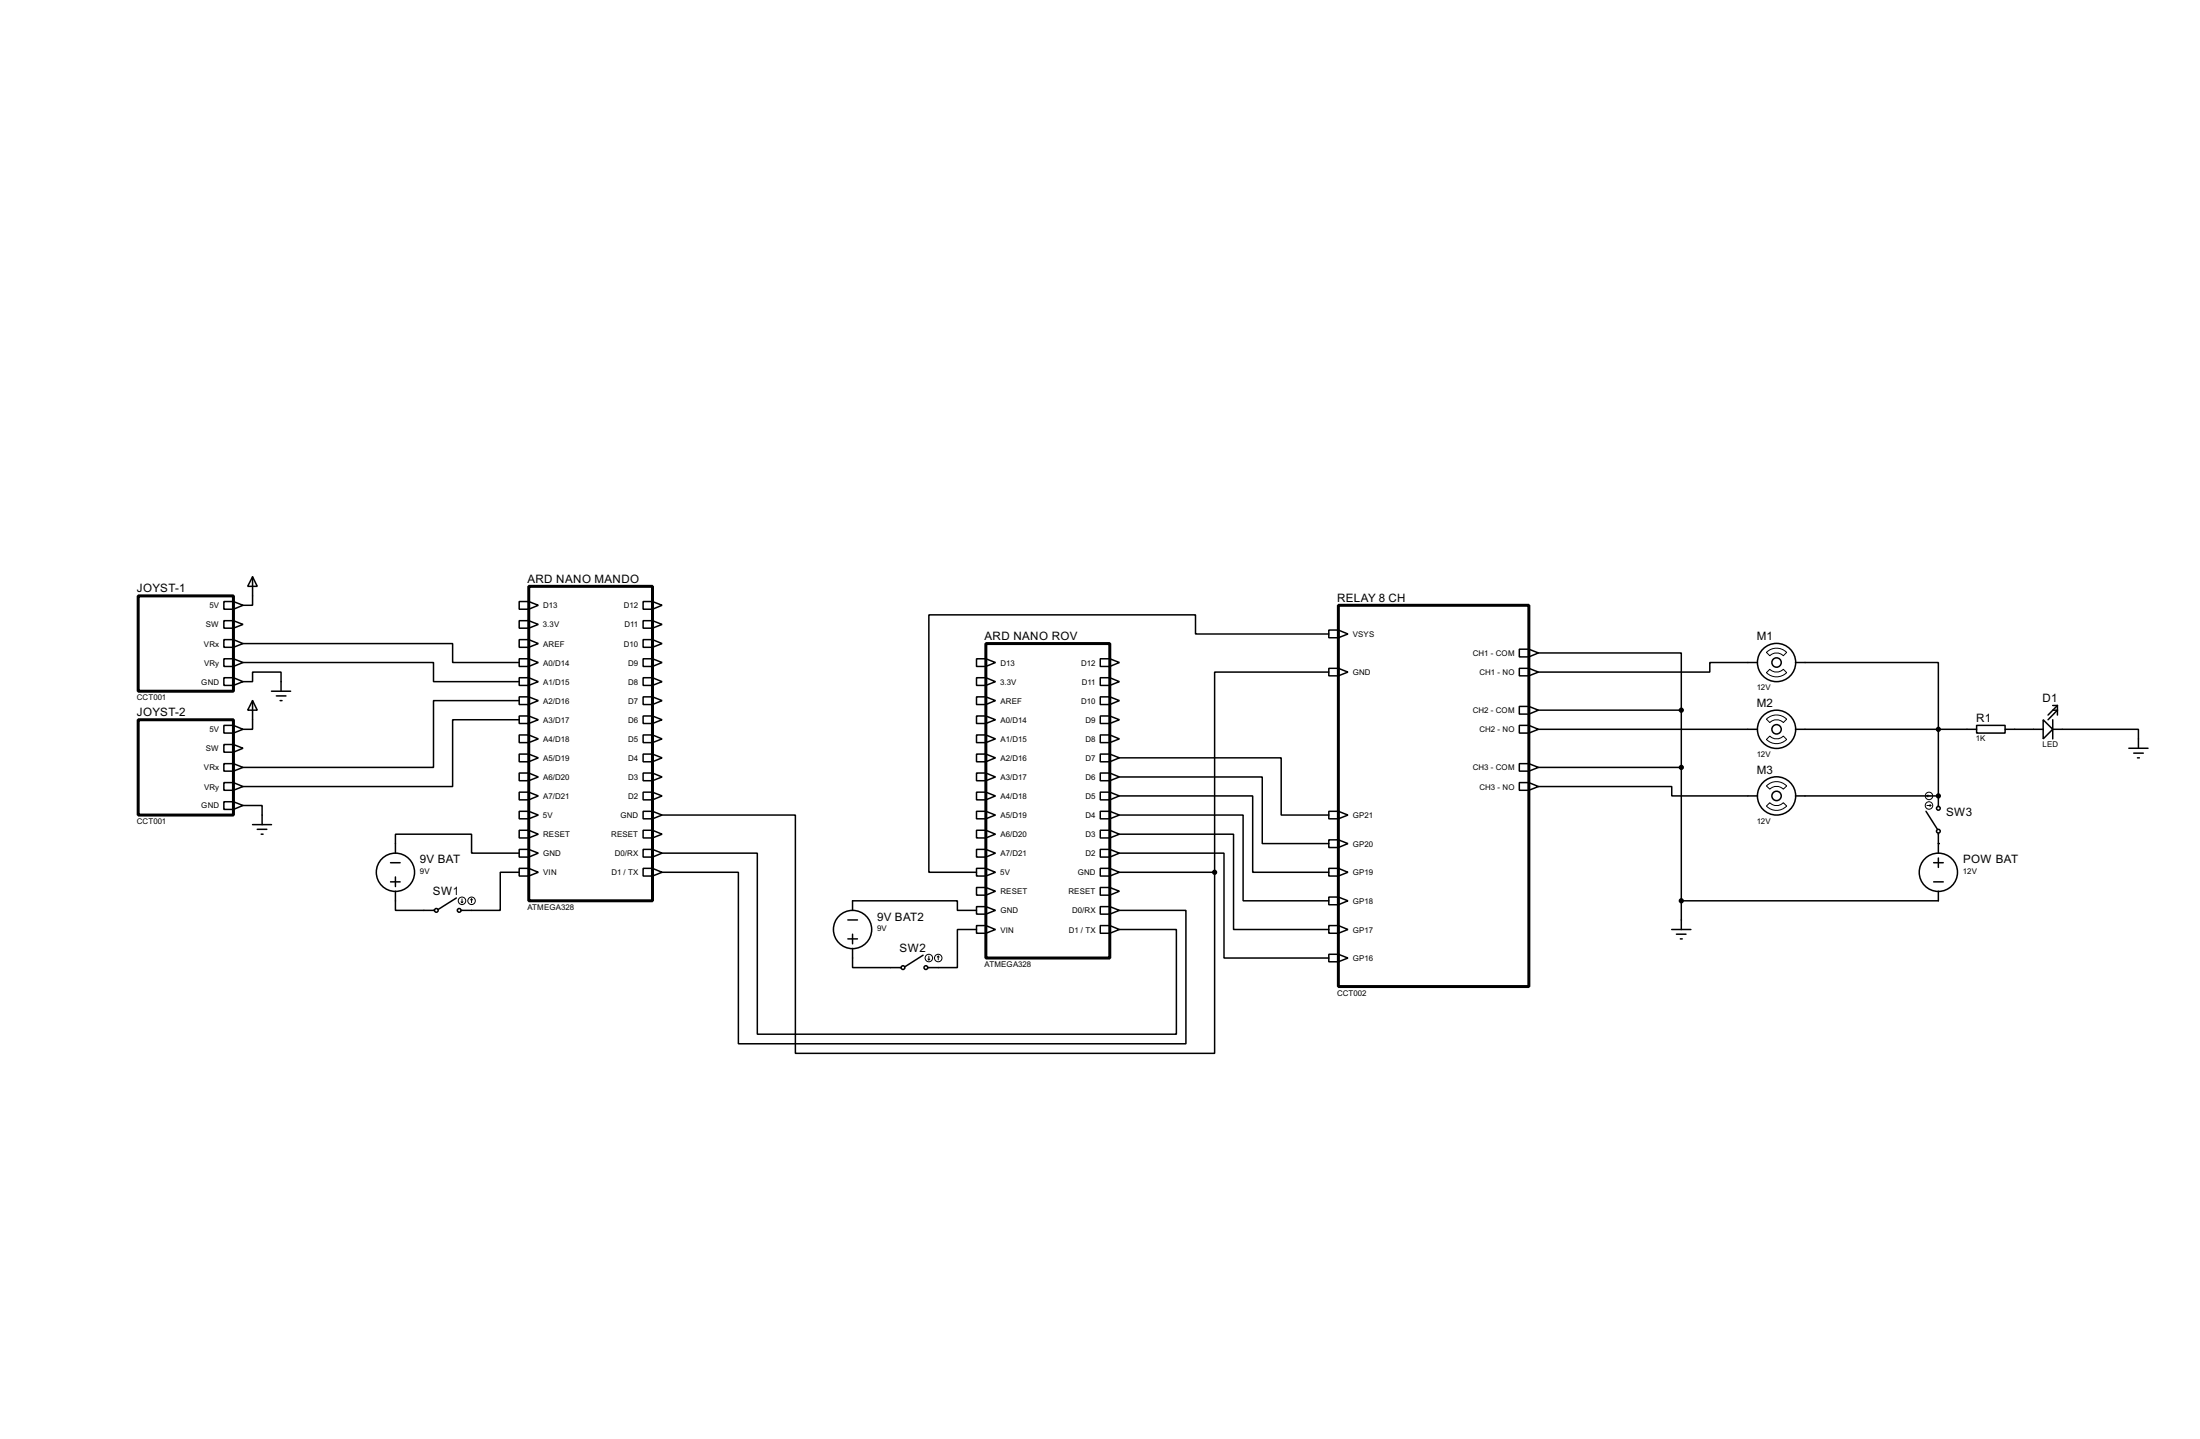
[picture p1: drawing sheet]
<svg xmlns="http://www.w3.org/2000/svg" width="587mm" height="383mm" viewBox="0 0 587 383" stroke-linecap="round" stroke-linejoin="round" font-family="sans-serif">
<g fill="none" stroke="#000" stroke-width=".4">
<path d="M67.4 153.7l1.2 2.6h-2.5zM67.4 153.7v7.6h-2.6M59.7 160.3h2.6l2.5 1-2.5 1.1h-2.6zM59.7 170.5h2.6l2.5 1-2.5 1h-2.6zM59.7 175.6h2.6l2.5 1-2.5 1h-2.6zM59.7 165.4h2.6l2.5 1-2.5 1h-2.6zM62.3 160.3v2.1M62.3 165.4v2M62.3 170.5v2M62.3 175.6v2M64.8 171.5h55.9v5.1h17.8M64.8 176.6h50.8v5.1h22.9"/>
<path d="M138.5 160.3h2.5l2.6 1-2.6 1.1h-2.5zM138.5 165.4h2.5l2.6 1-2.6 1h-2.5zM138.5 170.5h2.5l2.6 1-2.6 1h-2.5zM138.5 175.6h2.5l2.6 1-2.6 1h-2.5zM141 160.3v2.1M141 165.4v2M141 170.5v2M141 175.6v2M171.5 160.3h2.5l2.6 1-2.6 1.1h-2.5zM171.5 165.4h2.5l2.6 1-2.6 1h-2.5zM171.5 170.5h2.5l2.6 1-2.6 1h-2.5zM171.5 175.6h2.5l2.6 1-2.6 1h-2.5z"/>
<path d="M174 160.3v2.1M174 165.4v2M174 170.5v2M174 175.6v2M260.4 175.6h2.5l2.6 1-2.6 1h-2.5zM262.9 175.6v2M293.4 175.6h2.6l2.5 1-2.5 1h-2.6zM296 175.6v2M354.4 167.9h2.5l2.6 1.1-2.6 1h-2.5zM354.4 178.1h2.5l2.6 1-2.6 1h-2.5zM354.4 169h-35.6v-5.1h-71.1v68.6h12.7M354.4 179.1h-30.5v53.4"/>
<path d="M356.9 167.9v2.1M356.9 178.1v2M405.2 173h2.5l2.6 1-2.6 1.1h-2.5zM405.2 178.1h2.5l2.6 1-2.6 1h-2.5zM407.7 173v2.1M407.7 178.1v2M410.3 174h38.1v15.3M468.7 176.6h-12.7v2.5h-45.7M478.8 176.6h38.1v38.3M59.7 180.6h2.6l2.5 1.1-2.5 1h-2.6zM59.7 193.3h2.6l2.5 1.1-2.5 1h-2.6zM59.7 198.4h2.6l2.5 1-2.5 1.1h-2.6z"/>
<path d="M62.3 180.6v2.1M62.3 193.3v2.1M62.3 198.4v2.1M64.8 181.7h2.6v-2.6h7.6v5.1M67.4 186.7l1.2 2.6h-2.5zM67.4 186.7v7.7h-2.6M72.4 184.2h5.1M73.7 185.5h2.6M74.7 186.7h.5M138.5 180.6h2.5l2.6 1.1-2.6 1h-2.5zM138.5 190.8h2.5l2.6 1-2.6 1h-2.5zM138.5 195.9h2.5l2.6 1-2.6 1h-2.5z"/>
<path d="M138.5 185.7h2.5l2.6 1-2.6 1.1h-2.5zM138.5 186.7h-22.9v17.8h-50.8M138.5 191.8h-17.8v17.8h-55.9M141 180.6v2.1M141 185.7v2.1M141 190.8v2M141 195.9v2M171.5 180.6h2.5l2.6 1.1-2.6 1h-2.5zM171.5 185.7h2.5l2.6 1-2.6 1.1h-2.5zM171.5 190.8h2.5l2.6 1-2.6 1h-2.5zM171.5 195.9h2.5l2.6 1-2.6 1h-2.5zM174 180.6v2.1"/>
<path d="M174 185.7v2.1M174 190.8v2M174 195.9v2M260.4 180.6h2.5l2.6 1.1-2.6 1h-2.5zM260.4 185.7h2.5l2.6 1-2.6 1.1h-2.5zM260.4 190.8h2.5l2.6 1-2.6 1h-2.5zM260.4 195.9h2.5l2.6 1-2.6 1h-2.5zM262.9 180.6v2.1M262.9 185.7v2.1M262.9 190.8v2M262.9 195.9v2M293.4 180.6h2.6l2.5 1.1-2.5 1h-2.6z"/>
<path d="M293.4 185.7h2.6l2.5 1-2.5 1.1h-2.6zM293.4 190.8h2.6l2.5 1-2.5 1h-2.6zM293.4 195.9h2.6l2.5 1-2.5 1h-2.6zM296 180.6v2.1M296 185.7v2.1M296 190.8v2M296 195.9v2M405.2 188.3h2.5l2.6 1-2.6 1h-2.5zM405.2 193.3h2.5l2.6 1.1-2.6 1h-2.5zM407.7 188.3v2M407.7 193.3v2.1M410.3 189.3h38.1"/>
<path d="M410.3 194.4h58.4M448.4 189.3v58.4M478.8 194.4h48.3M527.1 193.3h7.6v2.1h-7.6zM534.7 194.4h10.2M544.9 191.8l2.5 2.6-2.5 2.5zM547.4 194.4h22.9v5M547.4 189.3h1.3l-2.5 2.5M547.4 191.8v5.1M547.4 188h1.3M548.7 188l-2.5 2.6M548.7 188v2.6"/>
<path d="M567.7 199.4h5.1M59.7 213.7h2.6l2.5 1-2.5 1h-2.6zM59.7 203.5h2.6l2.5 1-2.5 1h-2.6zM59.7 208.6h2.6l2.5 1-2.5 1h-2.6zM62.3 203.5v2M62.3 208.6v2M62.3 213.7v2M64.8 214.7h5.1v5.1M67.4 219.8h5M138.5 201h2.5l2.6 1-2.6 1h-2.5zM138.5 206h2.5l2.6 1.1-2.6 1h-2.5zM138.5 211.1h2.5l2.6 1-2.6 1.1h-2.5z"/>
<path d="M138.5 216.2h2.5l2.6 1-2.6 1h-2.5zM141 201v2M141 206v2.1M141 211.1v2.1M141 216.2v2M171.5 201h2.5l2.6 1-2.6 1h-2.5zM171.5 206h2.5l2.6 1.1-2.6 1h-2.5zM171.5 211.1h2.5l2.6 1-2.6 1.1h-2.5zM171.5 216.2h2.5l2.6 1-2.6 1h-2.5zM174 201v2M174 206v2.1M174 211.1v2.1"/>
<path d="M174 216.2v2M176.6 217.2h35.5v63.5h111.8v-48.2M260.4 206h2.5l2.6 1.1-2.6 1h-2.5zM260.4 211.1h2.5l2.6 1-2.6 1.1h-2.5zM260.4 216.2h2.5l2.6 1-2.6 1h-2.5zM260.4 201h2.5l2.6 1-2.6 1h-2.5zM262.9 201v2M262.9 206v2.1M262.9 211.1v2.1M262.9 216.2v2M293.4 201h2.6l2.5 1-2.5 1h-2.6zM293.4 206h2.6l2.5 1.1-2.5 1h-2.6z"/>
<path d="M293.4 211.1h2.6l2.5 1-2.5 1.1h-2.6zM293.4 216.2h2.6l2.5 1-2.5 1h-2.6zM296 201v2M296 206v2.1M296 211.1v2.1M296 216.2v2M298.5 217.2h33v22.9h22.9M298.5 212.1h35.6v20.4h20.3M298.5 207.1h38.1v17.7h17.8M298.5 202h43.2v15.2h12.7M354.4 216.2h2.5l2.6 1-2.6 1h-2.5zM356.9 216.2v2"/>
<path d="M405.2 203.5h2.5l2.6 1-2.6 1h-2.5zM405.2 208.6h2.5l2.6 1-2.6 1h-2.5zM407.7 203.5v2M407.7 208.6v2M410.3 209.6h35.5v2.5h22.9M410.3 204.5h38.1M478.8 212.1h38.1M513.6 216.2l3.1 4.8M569 200.7h2.6M570 202h.5M68.6 221h2.6M69.7 222.3h.5"/>
<path d="M104.2 235h2.5M104.2 229.9h2.5M105.5 227.4v-5.1h20.3v5.1h12.7M105.5 237.5v5.1h10.4M105.5 233.7v2.6M121.7 239.3l-4.8 3.1M138.5 221.3h2.5l2.6 1-2.6 1h-2.5zM138.5 226.4h2.5l2.6 1-2.6 1h-2.5zM138.5 231.4h2.5l2.6 1.1-2.6 1h-2.5zM138.5 232.5h-5.1v10.1h-10.4M141 221.3v2M141 226.4v2"/>
<path d="M141 231.4v2.1M171.5 221.3h2.5l2.6 1-2.6 1h-2.5zM171.5 226.4h2.5l2.6 1-2.6 1h-2.5zM171.5 231.4h2.5l2.6 1.1-2.6 1h-2.5zM174 221.3v2M174 226.4v2M174 231.4v2.1M176.6 232.5h20.3v45.7h119.4v-35.6h-17.8M176.6 227.4h25.4v48.2h111.7v-27.9h-15.2M260.4 221.3h2.5l2.6 1-2.6 1h-2.5zM260.4 226.4h2.5l2.6 1-2.6 1h-2.5zM260.4 231.4h2.5l2.6 1.1-2.6 1h-2.5z"/>
<path d="M260.4 236.5h2.5l2.6 1-2.6 1.1h-2.5zM262.9 221.3v2M262.9 226.4v2M262.9 231.4v2.1M262.9 236.5v2.1M293.4 221.3h2.6l2.5 1-2.5 1h-2.6zM293.4 226.4h2.6l2.5 1-2.5 1h-2.6zM293.4 231.4h2.6l2.5 1.1-2.5 1h-2.6zM293.4 236.5h2.6l2.5 1-2.5 1.1h-2.6zM296 221.3v2M296 226.4v2M296 231.4v2.1"/>
<path d="M296 236.5v2.1M298.5 227.4h27.9v27.9h28M298.5 222.3h30.5v25.4h25.4M298.5 232.5h25.4M354.4 239.1h2.5l2.6 1-2.6 1h-2.5zM354.4 231.4h2.5l2.6 1.1-2.6 1h-2.5zM354.4 223.8h2.5l2.6 1-2.6 1.1h-2.5zM356.9 223.8v2.1M356.9 231.4v2.1M356.9 239.1v2M515.7 235h2.5M515.7 229.9h2.5"/>
<path d="M516.9 222.1v5.3M516.9 228.7v2.5M516.9 237.5v2.6h-68.5M226.1 250.2h2.6M226.1 245.2h2.6M227.4 242.6v-2.5h27.9v2.5h5.1M227.4 252.8v5.1h12.9M227.4 249v2.5M246.2 254.6l-4.8 3M260.4 241.6h2.5l2.6 1-2.6 1h-2.5zM260.4 246.7h2.5l2.6 1-2.6 1h-2.5zM260.4 247.7h-5.1v10.2h-7.8"/>
<path d="M262.9 241.6v2M262.9 246.7v2M293.4 241.6h2.6l2.5 1-2.5 1h-2.6zM293.4 246.7h2.6l2.5 1-2.5 1h-2.6zM296 241.6v2M296 246.7v2M354.4 254.3h2.5l2.6 1-2.6 1h-2.5zM354.4 246.7h2.5l2.6 1-2.6 1h-2.5zM356.9 246.7v2M356.9 254.3v2M445.8 247.7h5.1M447.1 249h2.5"/>
<path d="M448.1 250.2h.5"/>
<circle cx="473.7" cy="176.6" r="5.1"/>
<circle cx="473.7" cy="176.6" r="1.25"/>
<circle cx="473.7" cy="194.4" r="5.1"/>
<circle cx="473.7" cy="194.4" r="1.25"/>
<circle cx="473.7" cy="212.1" r="5.1"/>
<circle cx="473.7" cy="212.1" r="1.25"/>
<circle cx="516.9" cy="215.4" r=".5"/>
<circle cx="105.4" cy="232.5" r="5.1"/>
<circle cx="516.9" cy="232.5" r="5.1"/>
<circle cx="516.9" cy="221.5" r=".5"/>
<circle cx="116.3" cy="242.6" r=".5"/>
<circle cx="122.4" cy="242.6" r=".5"/>
<circle cx="227.3" cy="247.7" r="5.1"/>
<circle cx="240.8" cy="257.9" r=".5"/>
<circle cx="246.9" cy="257.9" r=".5"/>
</g>
<g fill="#000">
<circle cx="516.9" cy="212.1" r=".2"/>
<circle cx="516.9" cy="224.8" r=".2"/>
</g>
<path d="M36.9 158.8h25.4v25.4h-25.4zM141 156.3h33v83.8h-33zM262.9 171.5h33.1v83.8h-33.1zM356.9 161.3h50.8v101.6h-50.8zM36.9 191.8h25.4v25.4h-25.4z" fill="none" stroke="#000" stroke-width=".8"/>
<g fill="none" stroke="#000" stroke-width=".27">
<path d="M471.1 173.9a3.8 3.8 0 0 1 5.4 0l-.9 .9a2.54 2.54 0 0 0-3.6 0zM472 178.4a2.54 2.54 0 0 0 3.6 0l.9 .9a3.8 3.8 0 0 1-5.4 0zM471.1 191.7a3.8 3.8 0 0 1 5.4 0l-.9 .9a2.54 2.54 0 0 0-3.6 0zM472 196.2a2.54 2.54 0 0 0 3.6 0l.9 .9a3.8 3.8 0 0 1-5.4 0zM471.1 209.5a3.7 3.7 0 0 1 5.4 0l-.9 .8a2.54 2.54 0 0 0-3.6 0zM472 213.9a2.45 2.45 0 0 0 3.6 0l.9 .9a3.7 3.7 0 0 1-5.4 0zM513.9 214.7h1M513.9 212.1l.3 .3M513.9 212.1h1M514.2 211.9l-.3 .2M514.7 214.4l.2 .3M514.9 214.7l-.2 .2"/>
<path d="M123.2 239.6v1M125.8 239.6l-.3 .2M125.8 239.6l.2 .2M125.8 239.6v1M123 240.3l.2 .3M123.5 240.3l-.3 .3M247.5 255.6l.2 .2M247.7 254.8v1M248 255.6l-.3 .2M250.2 254.8l-.2 .3M250.2 254.8l.3 .3M250.2 254.8v1"/>
<circle cx="514.4" cy="212.1" r="1"/>
<circle cx="514.4" cy="214.7" r="1"/>
<circle cx="123.2" cy="240.1" r="1"/>
<circle cx="125.7" cy="240.1" r="1"/>
<circle cx="247.7" cy="255.3" r="1"/>
<circle cx="250.2" cy="255.3" r="1"/>
</g>
<g fill="#000" stroke="#000" stroke-width=".4">
<circle cx="448.3" cy="189.3" r=".5"/>
<circle cx="516.9" cy="194.4" r=".5"/>
<circle cx="448.3" cy="204.5" r=".5"/>
<circle cx="516.9" cy="212.1" r=".5"/>
<circle cx="323.9" cy="232.5" r=".5"/>
<circle cx="448.3" cy="240.1" r=".5"/>
</g>
<g font-size="3.5">
<text x="140.7" y="155.2">ARD NANO MANDO</text>
<text x="36.5" y="157.8">JOYST-1</text>
<text x="356.6" y="160.3">RELAY 8 CH</text>
<text x="262.6" y="170.5">ARD NANO ROV</text>
<text x="468.5" y="170.6">M1</text>
<text x="36.5" y="190.8">JOYST-2</text>
<text x="468.5" y="188.4">M2</text>
<text x="544.7" y="187.2">D1</text>
<text x="527" y="192.5">R1</text>
<text x="468.5" y="206.2">M3</text>
<text x="519" y="217.4">SW3</text>
<text x="112" y="230.1">9V BAT</text>
<text x="523.5" y="230.1">POW BAT</text>
<text x="115.5" y="238.5">SW1</text>
<text x="233.9" y="245.3">9V BAT2</text>
<text x="239.9" y="253.8">SW2</text>
</g>
<g font-size="2.4">
<text x="54.9" y="167.2">SW</text>
<text x="55.9" y="162.1">5V</text>
<text x="144.8" y="167.2">3.3V</text>
<text x="144.8" y="162.1">D13</text>
<text x="166.4" y="162.1">D12</text>
<text x="166.5" y="167.2">D11</text>
<text x="54.4" y="172.3">VRx</text>
<text x="144.8" y="172.3">AREF</text>
<text x="166.4" y="172.3">D10</text>
<text x="360.7" y="169.8">VSYS</text>
<text x="54.4" y="177.4">VRy</text>
<text x="144.8" y="177.4">A0/D14</text>
<text x="167.5" y="177.4">D9</text>
<text x="266.8" y="177.4">D13</text>
<text x="288.3" y="177.4">D12</text>
<text x="360.7" y="179.9">GND</text>
<text x="392.7" y="174.8">CH1 - COM</text>
<text x="394.5" y="179.9">CH1 - NO</text>
<text x="53.7" y="182.5">GND</text>
<text x="144.8" y="182.5">A1/D15</text>
<text x="167.5" y="182.5">D8</text>
<text x="266.8" y="182.5">3.3V</text>
<text x="288.5" y="182.5">D11</text>
<text x="468.5" y="184">12V</text>
<text x="36.5" y="186.6">CCT001</text>
<text x="144.8" y="187.5">A2/D16</text>
<text x="167.5" y="187.5">D7</text>
<text x="266.8" y="187.5">AREF</text>
<text x="288.3" y="187.5">D10</text>
<text x="392.7" y="190.1">CH2 - COM</text>
<text x="55.9" y="195.2">5V</text>
<text x="144.8" y="192.6">A3/D17</text>
<text x="144.8" y="197.7">A4/D18</text>
<text x="167.5" y="192.6">D6</text>
<text x="167.5" y="197.7">D5</text>
<text x="266.8" y="192.6">A0/D14</text>
<text x="266.8" y="197.7">A1/D15</text>
<text x="289.5" y="192.6">D9</text>
<text x="289.5" y="197.7">D8</text>
<text x="394.5" y="195.2">CH2 - NO</text>
<text x="526.9" y="197.6">1K</text>
<text x="54.9" y="200.2">SW</text>
<text x="144.8" y="202.8">A5/D19</text>
<text x="167.5" y="202.8">D4</text>
<text x="266.8" y="202.8">A2/D16</text>
<text x="289.5" y="202.8">D7</text>
<text x="468.5" y="201.8">12V</text>
<text x="544.7" y="199.1">LED</text>
<text x="54.4" y="205.3">VRx</text>
<text x="144.8" y="207.9">A6/D20</text>
<text x="167.5" y="207.9">D3</text>
<text x="266.8" y="207.9">A3/D17</text>
<text x="289.5" y="207.9">D6</text>
<text x="392.7" y="205.3">CH3 - COM</text>
<text x="53.7" y="215.5">GND</text>
<text x="54.4" y="210.4">VRy</text>
<text x="144.8" y="212.9">A7/D21</text>
<text x="167.5" y="212.9">D2</text>
<text x="266.8" y="212.9">A4/D18</text>
<text x="289.5" y="212.9">D5</text>
<text x="394.5" y="210.4">CH3 - NO</text>
<text x="36.5" y="219.6">CCT001</text>
<text x="144.8" y="218">5V</text>
<text x="165.4" y="218">GND</text>
<text x="266.8" y="218">A5/D19</text>
<text x="289.5" y="218">D4</text>
<text x="360.7" y="218">GP21</text>
<text x="468.5" y="219.5">12V</text>
<text x="144.8" y="223.1">RESET</text>
<text x="163" y="223.1">RESET</text>
<text x="266.8" y="223.1">A6/D20</text>
<text x="289.5" y="223.1">D3</text>
<text x="360.7" y="225.6">GP20</text>
<text x="112" y="233">9V</text>
<text x="144.8" y="228.2">GND</text>
<text x="144.8" y="233.3">VIN</text>
<text x="163" y="233.3">D1 / TX</text>
<text x="164" y="228.2">D0/RX</text>
<text x="266.8" y="233.3">5V</text>
<text x="266.8" y="228.2">A7/D21</text>
<text x="287.4" y="233.3">GND</text>
<text x="289.5" y="228.2">D2</text>
<text x="360.7" y="233.3">GP19</text>
<text x="523.5" y="233">12V</text>
<text x="266.8" y="238.3">RESET</text>
<text x="284.9" y="238.3">RESET</text>
<text x="140.6" y="242.5">ATMEGA328</text>
<text x="266.8" y="243.4">GND</text>
<text x="285.9" y="243.4">D0/RX</text>
<text x="360.7" y="240.9">GP18</text>
<text x="233.9" y="248.2">9V</text>
<text x="266.8" y="248.5">VIN</text>
<text x="285" y="248.5">D1 / TX</text>
<text x="360.7" y="248.5">GP17</text>
<text x="262.5" y="257.7">ATMEGA328</text>
<text x="360.7" y="256.1">GP16</text>
<text x="356.5" y="265.4">CCT002</text>
</g>
</svg>
